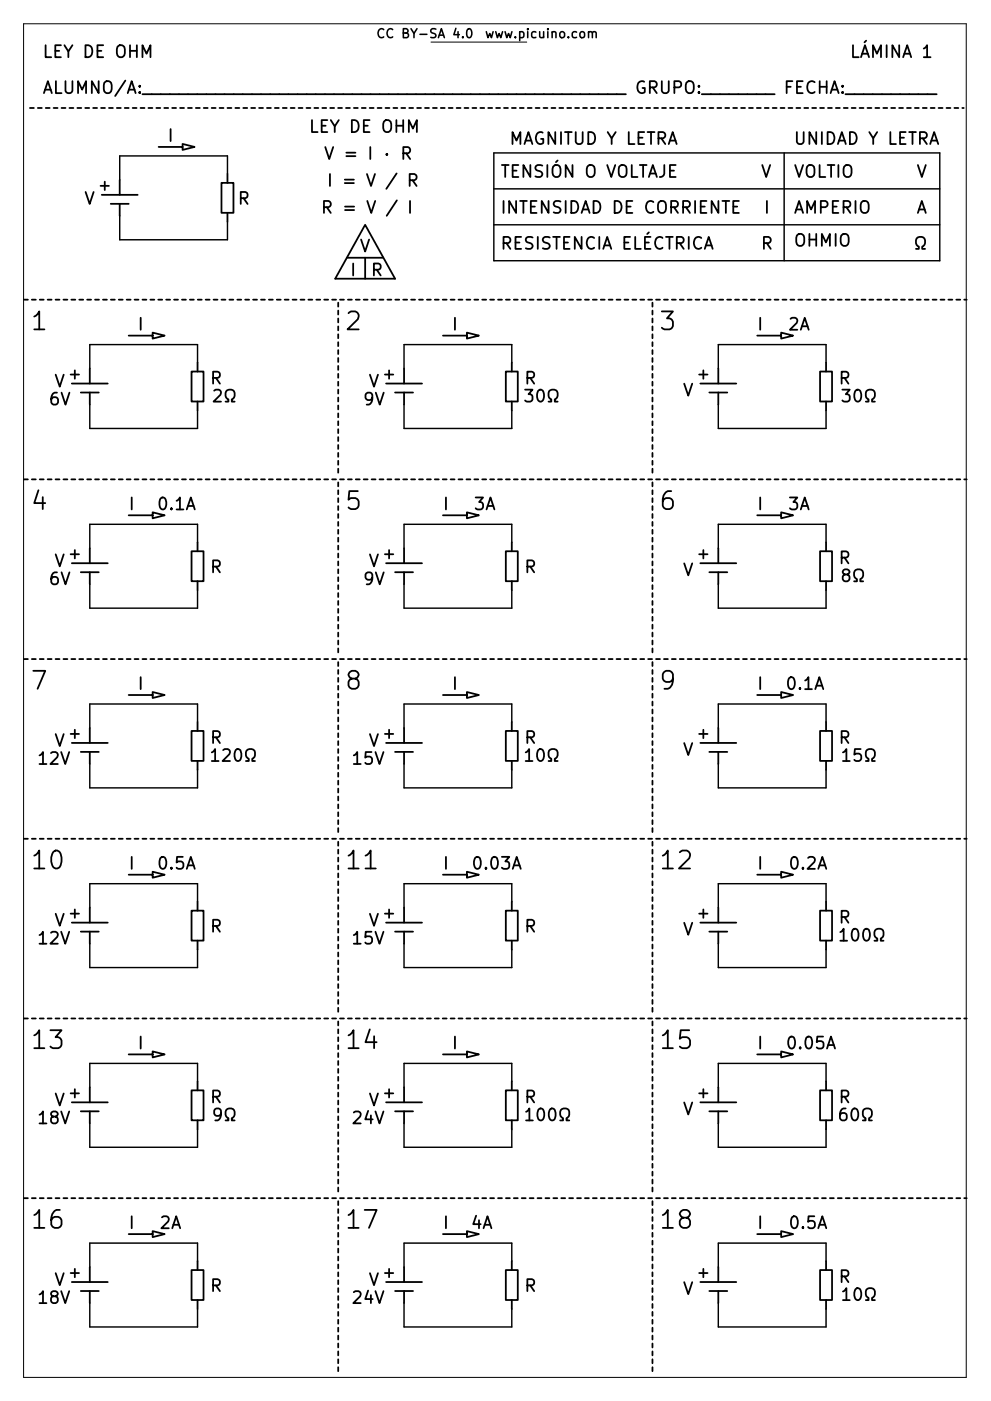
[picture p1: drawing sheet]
<svg xmlns="http://www.w3.org/2000/svg" width="210mm" height="297mm" viewBox="0 0 210 297" stroke-linecap="round" stroke-linejoin="round" font-family="sans-serif">
<path d="M5 5h200v287h-200zM91.4 8.9h20.4" fill="none" stroke="#000" stroke-width=".21"/>
<g fill="none" stroke="#000" stroke-width=".38">
<path d="M30.2 12.1v-2.5l.9 1.8 .8-1.8v2.5M196.8 20h1.9M21.3 39.4h1.8M22.2 38.5v1.8M25.4 38.1v3.2M33.7 31.2h5v-.7l2.6 .7-2.6 .6v-.6M47 38.8h2.5v6.3h-2.5zM48.3 36.9v1.9M84.2 36.8l-2.2 3.2M85.6 32.5h.9a.68 .68 0 0 0 .5-.7 .68 .68 0 0 0-.5-.6h-.9v2.5M86.2 32.5l.8 1.2M86.7 28v-2.5l.9 1.8 .8-1.8v2.5"/>
<path d="M86.9 38.2h1a.68 .68 0 0 0 .5-.6 .68 .68 0 0 0-.5-.7h-1v2.5M87.5 38.2l.9 1.2M143.4 35h-1.3v2.5h1.3M197.4 30.5l.8-2.5 .9 2.5M197.6 29.8h1.2M21.6 41.3h7.6M23.5 43.2h3.8M25.4 43.2v2.6M48.3 45.1v1.9M73.7 54.6h7.6M77.5 47.7l6.3 11.4h-12.7zM77.5 54.6v4.5"/>
<path d="M84.2 42.5l-2.2 3.3M87 42.6v2.5M155.6 43.8h.8M156.8 42.6h-1.2v2.5h1.2M194.3 52.8h.6v-.5a1.08 1.08 0 0 1-.5-1.5 1.08 1.08 0 0 1 1.5-.4 1.17 1.17 0 0 1-.2 1.9v.5h.6M15 79.4h1.8M15.9 78.5v1.8M19 78.1v3.2M27.3 71.2h5.1v-.7l2.5 .7-2.5 .6v-.6M40.6 78.8h2.6v6.3h-2.6zM41.9 76.9v1.9M81.7 79.4h1.7"/>
<path d="M82.5 78.5v1.8M85.7 78.1v3.2M94 71.2h5.1v-.7l2.5 .7-2.5 .6v-.6M107.3 78.8h2.6v6.3h-2.6zM108.6 76.9v1.9M148.3 79.4h1.8M149.2 78.5v1.8M152.4 78.1v3.2M160.7 71.2h5v-.7l2.6 .7-2.6 .6v-.6M174 78.8h2.5v6.3h-2.5zM175.3 76.9v1.9M15.2 81.3h7.7"/>
<path d="M17.1 83.2h3.9M19 83.2v2.6M41.9 85.1v1.9M45.4 82.8l.4-.2h.6a.64 .64 0 0 1 .5 .7l-.1 .4-1.5 1.5h1.6M47.9 85.2h.6v-.5a1.08 1.08 0 0 1-.6-1.5 1.08 1.08 0 0 1 1.5-.5 1.17 1.17 0 0 1-.2 2v.5h.6M81.9 81.3h7.6M83.8 83.2h3.8M85.7 83.2v2.6M108.6 85.1v1.9M111.4 82.6h1.6l-.9 1a.68 .68 0 0 1 .9 .5v.6l-.2 .3-1 .2-.4-.3M114.2 82.8a.62 .62 0 0 1 .6-.2 .62 .62 0 0 1 .5 .5 1.31 1.31 0 0 1-.7 2.1 1.55 1.55 0 0 1-.4-2.4zM116.4 85.2h.6v-.5a1.09 1.09 0 0 1-.6-1.5 1.09 1.09 0 0 1 1.6-.5 1.17 1.17 0 0 1-.3 2v.5h.6"/>
<path d="M148.6 81.3h7.6M150.5 83.2h3.8M152.4 83.2v2.6M175.3 85.1v1.9M178.7 82.6h1.6l-.8 1a.68 .68 0 0 1 .8 .5v.6l-.2 .3-1 .2-.4-.3M181.5 82.8a.62 .62 0 0 1 .6-.2 .62 .62 0 0 1 .5 .5 1.31 1.31 0 0 1-.7 2.1 1.55 1.55 0 0 1-.4-2.4zM183.7 85.2h.6v-.5a1.09 1.09 0 0 1-.5-1.5 1.09 1.09 0 0 1 1.5-.5 1.17 1.17 0 0 1-.3 2v.5h.6M15 117.5h1.8M15.2 119.4h7.7M15.9 116.6v1.8M19 116.2v3.2M27.3 109.3h5.1v-.7l2.5 .7-2.5 .6v-.6"/>
<path d="M40.6 116.9h2.6v6.3h-2.6zM41.9 115v1.9M81.7 117.5h1.7M81.9 119.4h7.6M82.5 116.6v1.8M85.7 116.2v3.2M94 109.3h5.1v-.7l2.5 .7-2.5 .6v-.6M107.3 116.9h2.6v6.3h-2.6zM108.6 115v1.9M148.3 117.5h1.8M148.6 119.4h7.6M149.2 116.6v1.8"/>
<path d="M152.4 116.2v3.2M160.7 109.3h5v-.7l2.6 .7-2.6 .6v-.6M174 116.9h2.5v6.3h-2.5zM175.3 115v1.9M17.1 121.3h3.9M19 121.3v2.6M41.9 123.2v1.9M83.8 121.3h3.8M85.7 121.3v2.6M108.6 123.2v1.9M150.5 121.3h3.8M152.4 121.3v2.6"/>
<path d="M175.3 123.2v1.9M179.3 121.8l-.5-.5 .1-.4 .4-.2h.5l.3 .2 .1 .4-.2 .4-1 .2a.84 .84 0 0 0 0 1.2l.8 .2 .3-.3 .1-.7-.4-.5M181.2 123.3h.6v-.5a1.08 1.08 0 0 1-.5-1.5 1.08 1.08 0 0 1 1.5-.5 1.17 1.17 0 0 1-.3 2v.5h.6M15 155.6h1.8M15.2 157.5h7.7M15.9 154.7v1.8M17.1 159.4h3.9M19 154.3v3.2M19 159.4v2.6M27.3 147.4h5.1v-.7l2.5 .7-2.5 .6v-.6M40.6 155h2.6v6.3h-2.6zM41.9 153.1v1.9"/>
<path d="M44.9 159.5l.7-.7v2.6M81.7 155.6h1.7M81.9 157.5h7.6M82.5 154.7v1.8M83.8 159.4h3.8M85.7 154.3v3.2M85.7 159.4v2.6M94 147.4h5.1v-.7l2.5 .7-2.5 .6v-.6M107.3 155h2.6v6.3h-2.6zM108.6 153.1v1.9M111.5 159.5l.8-.7v2.6M114.2 159a.62 .62 0 0 1 .6-.2 .62 .62 0 0 1 .5 .5 1.31 1.31 0 0 1-.7 2.1 1.55 1.55 0 0 1-.4-2.4z"/>
<path d="M148.3 155.6h1.8M148.6 157.5h7.6M149.2 154.7v1.8M150.5 159.4h3.8M152.4 154.3v3.2M152.4 159.4v2.6M160.7 147.4h5v-.7l2.6 .7-2.6 .6v-.6M174 155h2.5v6.3h-2.5zM175.3 153.1v1.9M178.8 159.5l.8-.7v2.6M182.6 158.8h-1.2l-.1 1.2 .3-.2h.6l.4 .2 .1 .3-.1 .8-.4 .3h-.6l-.3-.3M41.9 161.3v1.9"/>
<path d="M44.9 161.4h1.5M52.2 161.4h.6v-.5a1.08 1.08 0 0 1-.6-1.5 1.08 1.08 0 0 1 1.5-.5 1.19 1.19 0 0 1-.2 2v.5h.6M108.6 161.3v1.9M111.5 161.4h1.5M116.4 161.4h.6v-.5a1.09 1.09 0 0 1-.6-1.5 1.09 1.09 0 0 1 1.6-.5 1.17 1.17 0 0 1-.3 2v.5h.6M175.3 161.3v1.9M178.8 161.4h1.5M183.7 161.4h.6v-.5a1.09 1.09 0 0 1-.5-1.5 1.09 1.09 0 0 1 1.5-.5 1.17 1.17 0 0 1-.3 2v.5h.6M15 193.7h1.8M15.2 195.6h7.7M15.9 192.8v1.8M17.1 197.5h3.9"/>
<path d="M19 192.4v3.2M19 197.5v2.6M27.3 185.5h5.1v-.7l2.5 .7-2.5 .6v-.6M40.6 193.1h2.6v6.3h-2.6zM41.9 191.2v1.9M41.9 199.4v1.9M81.7 193.7h1.7M81.9 195.6h7.6M82.5 192.8v1.8M83.8 197.5h3.8M85.7 192.4v3.2M85.7 197.5v2.6"/>
<path d="M94 185.5h5.1v-.7l2.5 .7-2.5 .6v-.6M107.3 193.1h2.6v6.3h-2.6zM108.6 191.2v1.9M108.6 199.4v1.9M148.3 193.7h1.8M148.6 195.6h7.6M149.2 192.8v1.8M150.5 197.5h3.8M152.4 192.4v3.2M152.4 197.5v2.6M160.7 185.5h5v-.7l2.6 .7-2.6 .6v-.6M174 193.1h2.5v6.3h-2.5z"/>
<path d="M175.3 191.2v1.9M175.3 199.4v1.9M178.3 197.6l.7-.7v2.6M178.3 199.5h1.4M185.5 199.5h.6v-.5a1.08 1.08 0 0 1-.5-1.5 1.08 1.08 0 0 1 1.5-.5 1.19 1.19 0 0 1-.2 2v.5h.6M15 231.8h1.8M15.2 233.7h7.7M15.9 230.9v1.8M17.1 235.6h3.9M19 230.5v3.2M19 235.6v2.6M27.3 223.6h5.1v-.7l2.5 .7-2.5 .6v-.6"/>
<path d="M40.6 231.2h2.6v6.3h-2.6zM41.9 229.3v1.9M41.9 237.5v1.9M46.9 236.1l-.5 .5h-.5l-.5-.5v-.6l.3-.4 .7-.1 .4 .2a1.69 1.69 0 0 1-.6 2.4h-.5M47.9 237.6h.6v-.5a1.08 1.08 0 0 1-.6-1.5 1.08 1.08 0 0 1 1.5-.5 1.17 1.17 0 0 1-.2 2v.5h.6M81.7 231.8h1.7M81.9 233.7h7.6M82.5 230.9v1.8M83.8 235.6h3.8M85.7 230.5v3.2M85.7 235.6v2.6M94 223.6h5.1v-.7l2.5 .7-2.5 .6v-.6"/>
<path d="M107.3 231.2h2.6v6.3h-2.6zM108.6 229.3v1.9M108.6 237.5v1.9M111.6 235.7l.7-.7v2.6M111.6 237.6h1.5M118.8 237.6h.7v-.5a1.08 1.08 0 0 1-.6-1.5 1.08 1.08 0 0 1 1.5-.5 1.19 1.19 0 0 1-.2 2v.5h.6M148.3 231.8h1.8M148.6 233.7h7.6M149.2 230.9v1.8M150.5 235.6h3.8M152.4 230.5v3.2M152.4 235.6v2.6"/>
<path d="M160.7 223.6h5v-.7l2.6 .7-2.6 .6v-.6M174 231.2h2.5v6.3h-2.5zM175.3 229.3v1.9M175.3 237.5v1.9M179.4 235a1.02 1.02 0 0 0-1.2 1.1v1l.5 .5h.5l.4-.3v-1.1a.84 .84 0 0 0-1.3 0l-.1 .3M180.9 235.2a.62 .62 0 0 1 .6-.2 .62 .62 0 0 1 .5 .5 1.31 1.31 0 0 1-.8 2.1 1.55 1.55 0 0 1-.3-2.4zM183.1 237.6h.5v-.5a1.09 1.09 0 0 1-.5-1.5 1.09 1.09 0 0 1 1.5-.5 1.17 1.17 0 0 1-.2 2v.5h.6M15 269.9h1.8M15.2 271.8h7.7M15.9 269v1.8M17.1 273.7h3.9M19 268.6v3.2"/>
<path d="M19 273.7v2.6M27.3 261.7h5.1v-.7l2.5 .7-2.5 .6v-.6M40.6 269.3h2.6v6.3h-2.6zM41.9 267.4v1.9M41.9 275.6v1.9M81.7 269.9h1.7M81.9 271.8h7.6M82.5 269v1.8M83.8 273.7h3.8M85.7 268.6v3.2M85.7 273.7v2.6M94 261.7h5.1v-.7l2.5 .7-2.5 .6v-.6"/>
<path d="M107.3 269.3h2.6v6.3h-2.6zM108.6 267.4v1.9M108.6 275.6v1.9M148.3 269.9h1.8M148.6 271.8h7.6M149.2 269v1.8M150.5 273.7h3.8M152.4 268.6v3.2M152.4 273.7v2.6M160.7 261.7h5v-.7l2.6 .7-2.6 .6v-.6M174 269.3h2.5v6.3h-2.5zM175.3 267.4v1.9"/>
<path d="M175.3 275.6v1.9M178.8 273.8l.8-.7v2.6M178.8 275.7h1.5M181.5 273.3a.62 .62 0 0 1 .6-.2 .62 .62 0 0 1 .5 .5 1.31 1.31 0 0 1-.7 2.1 1.55 1.55 0 0 1-.4-2.4zM183.7 275.7h.6v-.5a1.09 1.09 0 0 1-.5-1.5 1.09 1.09 0 0 1 1.5-.5 1.17 1.17 0 0 1-.3 2v.5h.6"/>
</g>
<path d="M81.4 6.3a.77 .77 0 0 0-.9 0 .77 .77 0 0 0-.3 .9 .72 .72 0 0 0 .4 .7 .72 .72 0 0 0 .8-.1M99.3 6.2a.45 .45 0 0 1 .7 .3 .97 .97 0 0 1-.5 1.5 1.27 1.27 0 0 1-.2-1.8zM124.9 6.9l.2-.2 .5 .1 .1 1.2M125.7 7l.2-.3 .5 .1 .1 1.2" fill="none" stroke="#000" stroke-width=".33"/>
<g fill="none" stroke="#000" stroke-width=".38" stroke-dasharray=".8 .8">
<path d="M6.3 22.9h198.2M5.1 63.5h200M71.8 64.2v36.8M138.4 64.2v36.8M5.1 101.6h200M71.8 102.3v36.8M138.4 102.3v36.8M5.1 139.7h200M71.8 140.4v36.8M138.4 140.4v36.8M5.1 177.8h200M71.8 178.5v36.8"/>
<path d="M138.4 178.5v36.8M5.1 215.9h200M71.8 216.6v36.8M138.4 216.6v36.8M5.1 254h200M71.8 254.7v36.8M138.4 254.7v36.8"/>
</g>
<g fill="none" stroke="#000" stroke-width=".3">
<path d="M48.3 36.9v-3.8h-22.9v5M104.8 32.4h94.6v22.9h-94.6zM166.4 32.4v22.9M25.4 45.8v5h22.9v-3.8M104.8 40h94.6M104.8 47.7h94.6M41.9 76.9v-3.8h-22.9v5M108.6 76.9v-3.8h-22.9v5M175.3 76.9v-3.8h-22.9v5M19 85.8v5h22.9v-3.8M85.7 85.8v5h22.9v-3.8M152.4 85.8v5h22.9v-3.8"/>
<path d="M41.9 115v-3.8h-22.9v5M108.6 115v-3.8h-22.9v5M175.3 115v-3.8h-22.9v5M19 123.9v5h22.9v-3.8M85.7 123.9v5h22.9v-3.8M152.4 123.9v5h22.9v-3.8M41.9 153.1v-3.8h-22.9v5M108.6 153.1v-3.8h-22.9v5M175.3 153.1v-3.8h-22.9v5M19 162v5h22.9v-3.8M85.7 162v5h22.9v-3.8M152.4 162v5h22.9v-3.8"/>
<path d="M41.9 191.2v-3.8h-22.9v5M108.6 191.2v-3.8h-22.9v5M175.3 191.2v-3.8h-22.9v5M19 200.1v5h22.9v-3.8M85.7 200.1v5h22.9v-3.8M152.4 200.1v5h22.9v-3.8M19 238.2v5h22.9v-3.8M41.9 229.3v-3.8h-22.9v5M85.7 238.2v5h22.9v-3.8M108.6 229.3v-3.8h-22.9v5M152.4 238.2v5h22.9v-3.8M175.3 229.3v-3.8h-22.9v5"/>
<path d="M19 276.3v5h22.9v-3.8M41.9 267.4v-3.8h-22.9v5M85.7 276.3v5h22.9v-3.8M108.6 267.4v-3.8h-22.9v5M152.4 276.3v5h22.9v-3.8M175.3 267.4v-3.8h-22.9v5"/>
</g>
<g font-size="5.3">
<text x="6.3" y="70">1</text>
<text x="73" y="70">2</text>
<text x="139.7" y="70">3</text>
<text x="6.3" y="108.1">4</text>
<text x="73" y="108.1">5</text>
<text x="139.7" y="108.1">6</text>
<text x="6.3" y="146.2">7</text>
<text x="73" y="146.2">8</text>
<text x="139.7" y="146.2">9</text>
<text x="6.3" y="184.3">10</text>
<text x="73" y="184.3">11</text>
<text x="139.7" y="184.3">12</text>
<text x="6.3" y="222.4">13</text>
<text x="73" y="222.4">14</text>
<text x="139.7" y="222.4">15</text>
<text x="6.3" y="260.5">16</text>
<text x="73" y="260.5">17</text>
<text x="139.7" y="260.5">18</text>
</g>
<g font-size="3.5">
<text x="8.9" y="12.3">LEY DE OHM</text>
<text x="181.4" y="12.3">LÁMINA 1</text>
<text x="8.9" y="19.9">ALUMNO/A:_____________________________________________________ GRUPO:________ FECHA:__________</text>
<text x="65.4" y="28.1">LEY DE OHM</text>
<text x="35.7" y="30">I</text>
<text x="68.6" y="33.8">V = I · R</text>
<text x="107.9" y="30.7">MAGNITUD Y LETRA</text>
<text x="168.3" y="30.7">UNIDAD Y LETRA</text>
<text x="69.2" y="39.6">I = V / R</text>
<text x="106" y="37.7">TENSIÓN O VOLTAJE</text>
<text x="161.3" y="37.7">V</text>
<text x="168.3" y="37.7">VOLTIO</text>
<text x="194.3" y="37.7">V</text>
<text x="17.9" y="43.4">V</text>
<text x="50.5" y="43.4">R</text>
<text x="67.9" y="45.3">R = V / I</text>
<text x="106" y="45.3">INTENSIDAD DE CORRIENTE</text>
<text x="161.9" y="45.3">I</text>
<text x="168.3" y="45.3">AMPERIO</text>
<text x="194.3" y="45.3">A</text>
<text x="76.3" y="53.5">V</text>
<text x="106" y="52.9">RESISTENCIA ELÉCTRICA</text>
<text x="161.3" y="52.9">R</text>
<text x="168.3" y="52.3">OHMIO</text>
<text x="74.4" y="58.5">I</text>
<text x="78.7" y="58.5">R</text>
<text x="29.4" y="70">I</text>
<text x="96" y="70">I</text>
<text x="160.8" y="70">I</text>
<text x="167.3" y="70">2A</text>
<text x="11.5" y="82.1">V</text>
<text x="44.6" y="81.5">R</text>
<text x="78.2" y="82.1">V</text>
<text x="111.3" y="81.5">R</text>
<text x="178" y="81.5">R</text>
<text x="10.5" y="85.9">6V</text>
<text x="77.2" y="85.9">9V</text>
<text x="144.9" y="84">V</text>
<text x="27.5" y="108.1">I</text>
<text x="33.7" y="108.1">0.1A</text>
<text x="94.1" y="108.1">I</text>
<text x="100.6" y="108.1">3A</text>
<text x="160.8" y="108.1">I</text>
<text x="167.3" y="108.1">3A</text>
<text x="178" y="119.6">R</text>
<text x="10.5" y="124">6V</text>
<text x="11.5" y="120.2">V</text>
<text x="44.6" y="121.5">R</text>
<text x="77.2" y="124">9V</text>
<text x="78.2" y="120.2">V</text>
<text x="111.3" y="121.5">R</text>
<text x="144.9" y="122.1">V</text>
<text x="29.4" y="146.2">I</text>
<text x="96" y="146.2">I</text>
<text x="160.8" y="146.2">I</text>
<text x="167.1" y="146.2">0.1A</text>
<text x="11.5" y="158.3">V</text>
<text x="44.6" y="157.7">R</text>
<text x="46.6" y="161.5">120</text>
<text x="78.2" y="158.3">V</text>
<text x="111.3" y="157.7">R</text>
<text x="144.9" y="160.2">V</text>
<text x="178" y="157.7">R</text>
<text x="8.3" y="162.1">12V</text>
<text x="75" y="162.1">15V</text>
<text x="27.5" y="184.3">I</text>
<text x="33.7" y="184.3">0.5A</text>
<text x="94.1" y="184.3">I</text>
<text x="100.7" y="184.3">0.03A</text>
<text x="160.8" y="184.3">I</text>
<text x="167.7" y="184.3">0.2A</text>
<text x="11.5" y="196.4">V</text>
<text x="44.6" y="197.7">R</text>
<text x="78.2" y="196.4">V</text>
<text x="111.3" y="197.7">R</text>
<text x="178" y="195.8">R</text>
<text x="8.3" y="200.2">12V</text>
<text x="75" y="200.2">15V</text>
<text x="144.9" y="198.3">V</text>
<text x="179.9" y="199.6">100</text>
<text x="29.4" y="222.4">I</text>
<text x="96" y="222.4">I</text>
<text x="160.8" y="222.4">I</text>
<text x="167.4" y="222.4">0.05A</text>
<text x="44.6" y="233.9">R</text>
<text x="111.3" y="233.9">R</text>
<text x="178" y="233.9">R</text>
<text x="8.3" y="238.3">18V</text>
<text x="11.5" y="234.5">V</text>
<text x="75" y="238.3">24V</text>
<text x="78.2" y="234.5">V</text>
<text x="113.3" y="237.7">100</text>
<text x="144.9" y="236.4">V</text>
<text x="27.5" y="260.5">I</text>
<text x="33.9" y="260.5">2A</text>
<text x="94.1" y="260.5">I</text>
<text x="100" y="260.5">4A</text>
<text x="160.8" y="260.5">I</text>
<text x="167.7" y="260.5">0.5A</text>
<text x="11.5" y="272.6">V</text>
<text x="44.6" y="273.9">R</text>
<text x="78.2" y="272.6">V</text>
<text x="111.3" y="273.9">R</text>
<text x="144.9" y="274.5">V</text>
<text x="178" y="272">R</text>
<text x="8.3" y="276.4">18V</text>
<text x="75" y="276.4">24V</text>
</g>
<g font-size="2.7">
<text x="81.6" y="8.1">CC BY-SA 4.0</text>
<text x="103.7" y="8.1">www.picuino.com</text>
</g>
</svg>
